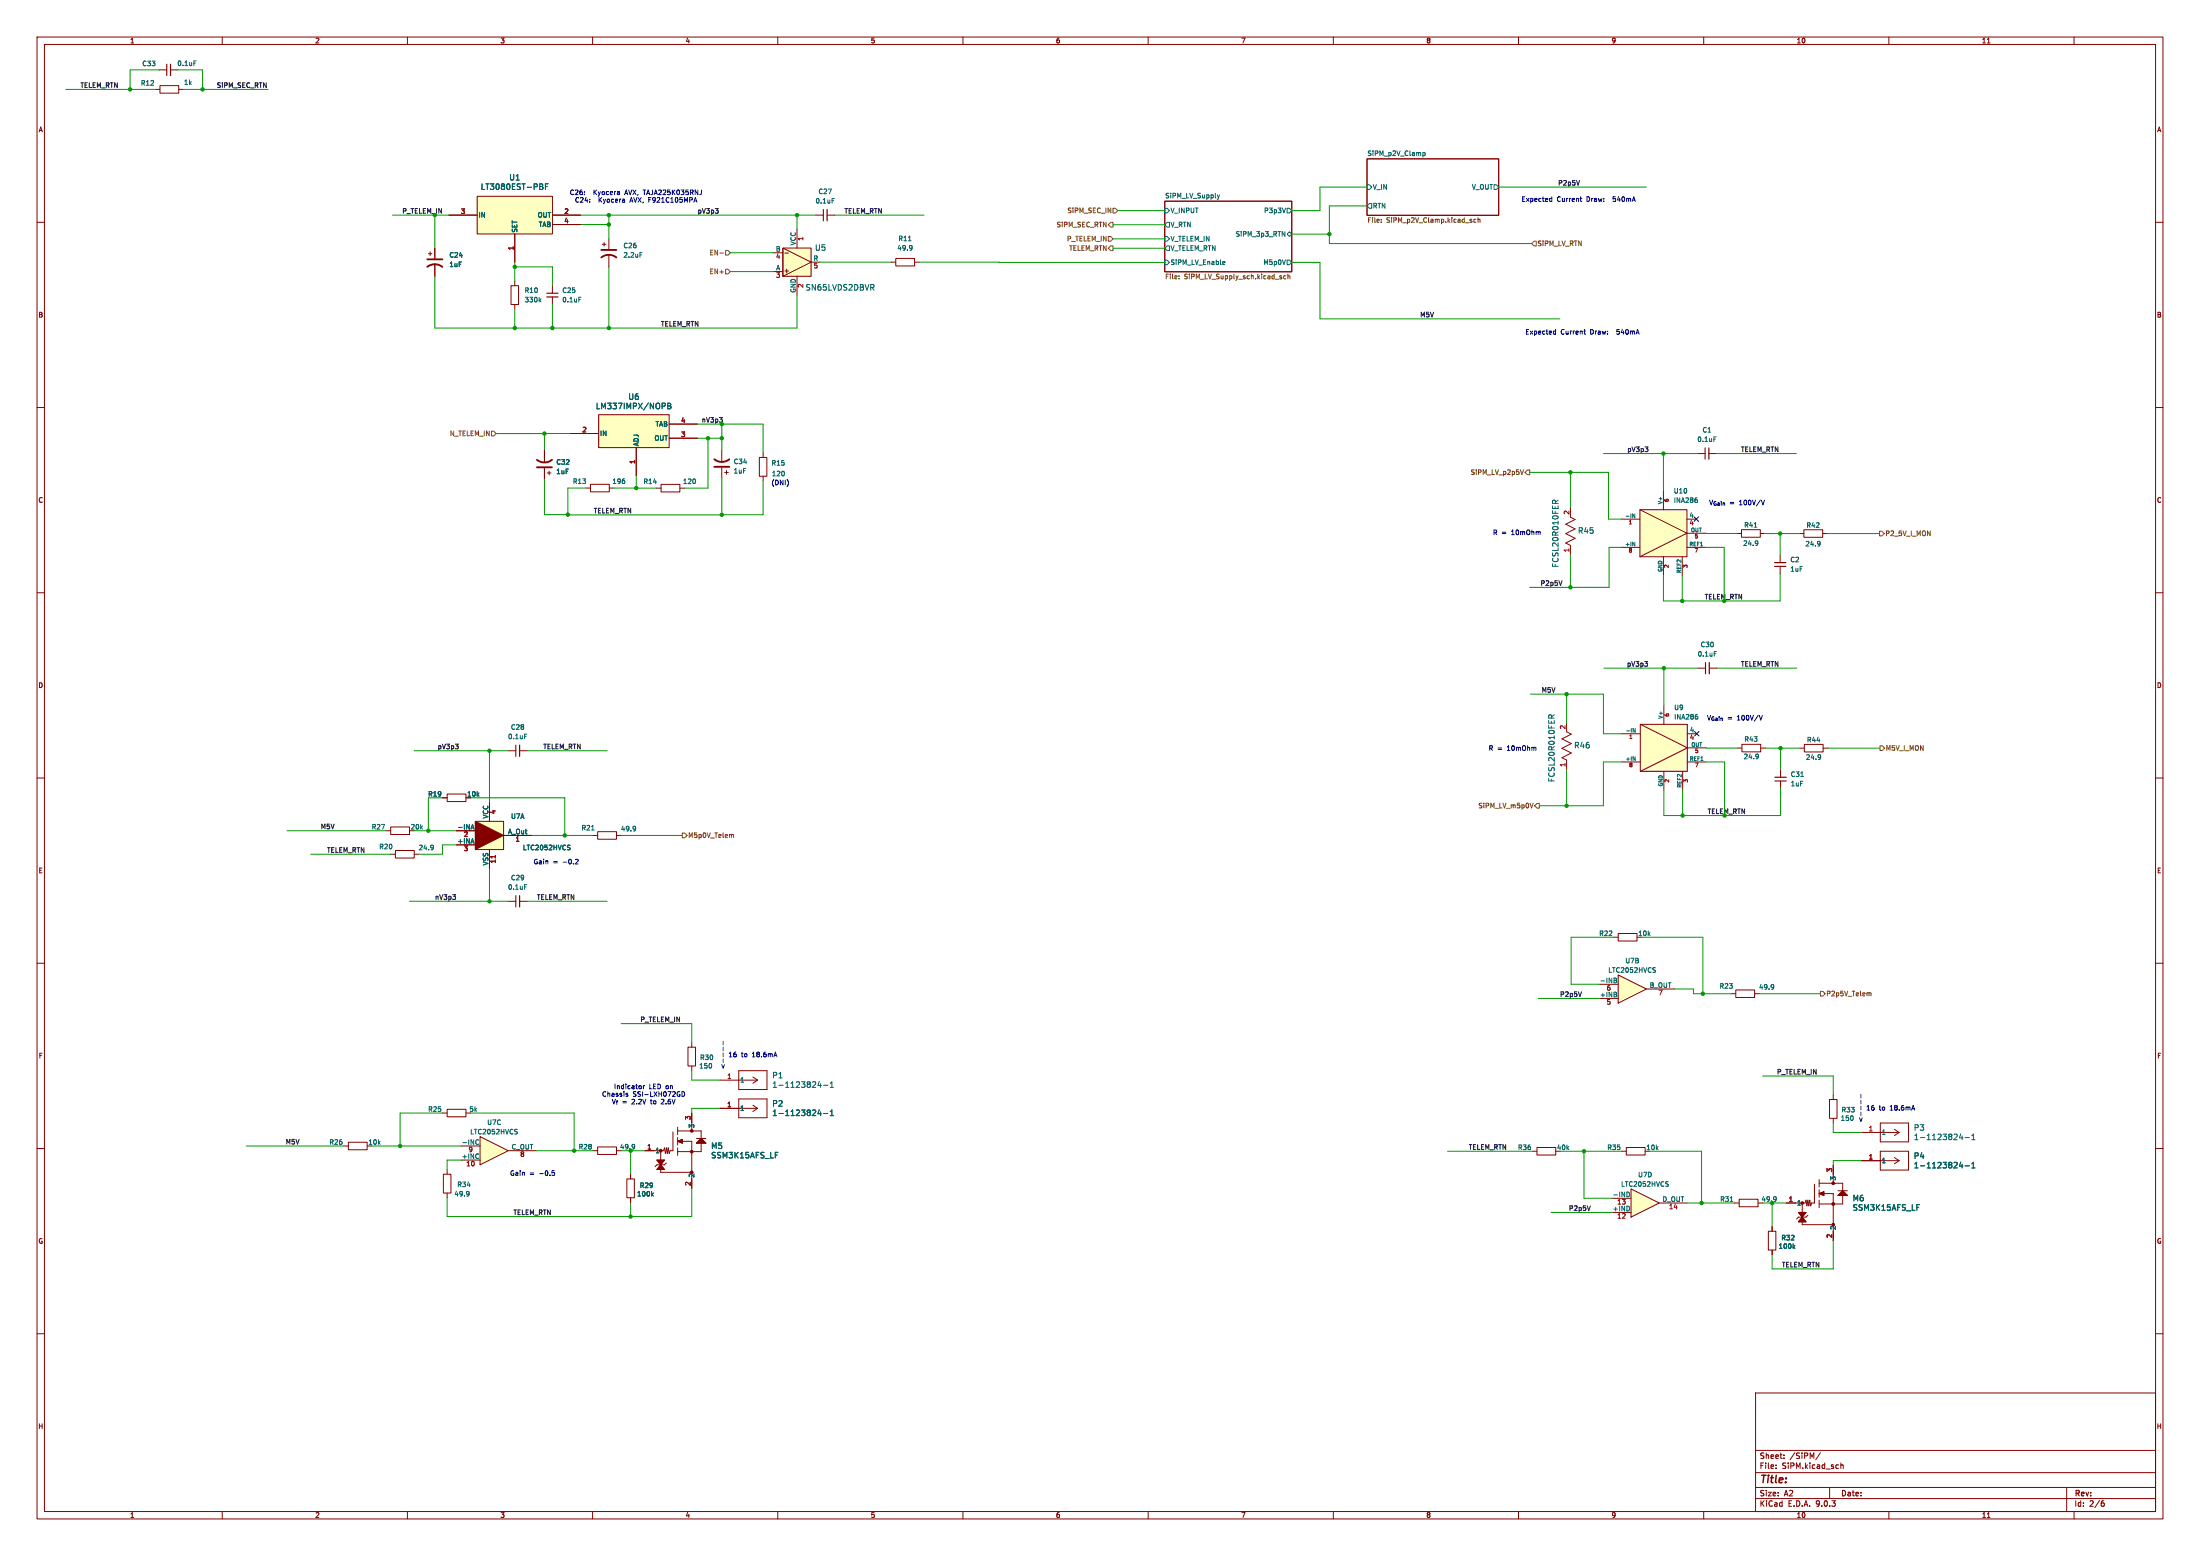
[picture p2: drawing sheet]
<svg xmlns="http://www.w3.org/2000/svg" width="594mm" height="420mm" viewBox="0 0 594 420" stroke-linecap="round" stroke-linejoin="round" font-family="sans-serif">
<g fill="none" stroke="#840000" stroke-width=".27">
<path d="M10 10h574v400h-574zM12 12h570v396h-570zM60 10v2M110 10v2M160 10v2M210 10v2M260 10v2M310 10v2M360 10v2M410 10v2M460 10v2M510 10v2"/>
<path d="M536.6 11.6h.7M560 10v2M314.5 54.3h34.3v19.1h-34.3zM369.1 42.9h35.6v15.2h-35.6zM10 60h2M582 60h2M10 110h2M582 110h2M10 160h2M582 160h2M10 210h2M582 210h2"/>
<path d="M10 260h2M582 260h2M10 310h2M582 310h2M10 360h2M474 376h108v32h-108zM582 360h2M474 397.5h108M474 391.5h108M479.5 396.2v.2M479.5 395.4v.2M481.7 393.5v.2"/>
<path d="M481.7 392.7v.2M491.5 392.1l-1.3 1.9M497 394.9v1.5M497 395.5l.6-.1 .1 1M60 408v2M110 408v2M160 408v2M210 408v2M260 408v2M310 408v2M360 408v2M410 408v2"/>
<path d="M460 408v2M474 404.5h108M474 401.5h108M494 401.5v3M510 408v2M536.6 409.6h.7M558 401.5v6.5M560 408v2M567.6 405.6l.6 .3-.1 .5-.5 .2M568 405.1h-.4"/>
</g>
<g fill="none" stroke="#006464" stroke-width=".27">
<path d="M314.5 56.2h.6l.7 .6-.7 .7h-.6zM328.7 52.6l.3 .8M329 53.4l-.2 .4M329.3 52.6l-.3 .8M347.1 56.2l-.4 1.2M347.5 56.2h.6l.7 .6-.7 .7h-.6zM369.1 49.9h.6l.7 .6-.7 .6h-.6zM369.1 55.6l.6-.7h.7v1.3h-.7zM384.2 41.2v1.2M384.2 41.2h.4l.2 .2-.1 .5h-.5M403.4 49.9h.6l.7 .6-.7 .6h-.6zM314.5 63.8h.6l.7 .7-.7 .6h-.6z"/>
<path d="M314.5 70.2h.6l.7 .6-.7 .7h-.6zM315.1 60h.7v1.3h-.7l-.6-.6zM315.1 66.4h.7v1.2h-.7l-.6-.6zM330.3 70.6h.4v.3l-.6 .1M330.7 71.4h-.4M346.2 62.5l.7 1.3v-1.3M347.5 63.2l.6-.6 .7 .6-.7 .6zM347.5 70.2h.6l.7 .6-.7 .7h-.6z"/>
</g>
<path d="M372.9 59.9v.1M372.9 59.2v.2M398.5 59.2h-.3l-.3 .2 .1 .6h.5M399.1 59.3l.5-.1v.8M399.1 58.8v1.2M318.3 75.1v.2M318.3 74.5v.1M346 74.9v.3M347.2 74.5l-.4-.1-.2 .3 .1 .5h.5M347.7 74.5h.5l.1 .8M347.7 74v1.3" fill="none" stroke="#725600" stroke-width=".27"/>
<path d="M442.9 195.5h12.7v12.7h-12.7z" fill="#ffffc2"/>
<path d="M437.8 198h5.1M442.9 195.5h12.7v12.7h-12.7zM442.9 195.5l12.7 6.4-12.7 6.3M449.2 190.4v5.1M455.6 198h2.5M437.8 205.7h5.1M449.2 208.2v5.1M454.3 208.2v5.1M455.6 205.7h5.1M455.6 201.9h5.1" fill="none" stroke="#840000" stroke-width=".27"/>
<path d="M440.9 196.6l.6 1.1v-1.1M458.3 193.4v.6M440.9 204.3l.6 1v-1" fill="none" stroke="#006464" stroke-width=".27"/>
<path d="M128.4 221.7h7.6v7.6h-7.6z" fill="#ffffc2"/>
<g fill="none" stroke="#840000" stroke-width=".27">
<path d="M424 137v2.6l1.3 .6-2.6 1.3 2.6 1.3-2.6 1.2 2.6 1.3-2.6 1.3 1.3 .6v2.5M132.2 216.6v5.1M123.3 224.2h5.1M123.3 228h5.1M128.4 221.7h7.6v7.6h-7.6zM132.2 229.3v5.1M136 225.5h7.6M194.4 291.5h10.2M194.4 299.2h10.2M199.5 289h7.6v5.1h-7.6zM199.5 296.6h7.6v5.1h-7.6zM203.3 290.7l1.3 .8"/>
<path d="M203.3 298.3l1.3 .9M204.6 291.5l-1.3 .9M204.6 299.2l-1.3 .8M413.7 310.7h1.3M415 309.7h5.1v2.1h-5.1z"/>
</g>
<path d="M128.4 221.7l7.6 3.8-7.6 3.8z" fill="#840000" stroke="#840000" stroke-width=".27"/>
<g fill="none" stroke="#006464" stroke-width=".27">
<path d="M419.2 135.9v-.6l.3-.3 .4 .1 .1 .8M420.7 135l-.7 .5M127.1 223.8l.5-1.3 .4 1.3M127.3 223.4h.6M153.7 228.8l.2 .2-.2 .4M153.7 228.1l.2 .1M221.2 291.9l-.4 1.1h1M221.2 299.5l-.4 1.1h1M221.6 292.5v1M222.4 292.9h1.1M224.2 293.5h.8M224.2 292.4l.4-.4v1.5"/>
<path d="M221.6 300.1v1M222.4 300.5h1.1M224.2 300l.4-.4v1.5M224.2 301.1h.8"/>
</g>
<path d="M133.7 230.9v.7" fill="none" stroke="#a90000" stroke-width=".27"/>
<path d="M436.9 263.1l7.6 3.9-7.6 3.8z" fill="#ffffc2"/>
<g fill="none" stroke="#840000" stroke-width=".27">
<path d="M220.3 58.1h2M223.3 58.1h2.1M240.6 70.8h1.3M241.9 69.7h5v2.1h-5zM246.9 70.8h1.3M158.2 131.7h1.2M159.4 130.7h5.1v2.1h-5.1zM164.5 131.7h1.3M480.6 149.8v2.1M480.6 152.9v2M431.8 265.7h5.1M431.8 269.5h5.1"/>
<path d="M436.9 263.1l7.6 3.9-7.6 3.8zM444.5 267h7.7"/>
</g>
<path d="M224.7 53.6h.6M245.3 65h.7M246.2 66.3l.1 .7-.2 .4M246.3 66.8l-.1 .2M435.8 264l.6 .1 .1 .3-.3 .2M435.8 264.6h.4M436.2 264.6l.3 .2v.3l-.7 .2M436.4 268.5v.5M436.4 267.9v.4M446.7 261.8l.3 .3-.3 .4M446.8 261.2h.2" fill="none" stroke="#006464" stroke-width=".27"/>
<path d="M222.3 56.5v3.1M479.1 152.9h3.1" fill="none" stroke="#840000" stroke-width=".3"/>
<path d="M223.3 56.5v3.1M479.1 151.9h3.1" fill="none" stroke="#840000" stroke-width=".33"/>
<path d="M211.4 67h7.6v7.6h-7.6z" fill="#ffffc2"/>
<g fill="none" stroke="#840000" stroke-width=".27">
<path d="M208.8 68.2h2.6M208.8 73.3h2.6M211.4 67l7.6 3.8-7.6 3.8zM211.4 67h7.6v7.6h-7.6zM211.9 68.3h1M215.2 61.9v5.1M215.2 74.6v5.1M219 70.8h2.5M147 121.6v3.3M147 126.4v2.8M147.8 127.7h1M148.3 127.2v1"/>
<path d="M177.2 131.8h1.3M178.5 130.7h5.1v2.1h-5.1zM183.6 131.8h1.2M485.8 144h1.3M487.1 143h5v2h-5zM492.1 144h1.3M423 195v2.5l1.3 .7-2.6 1.2 2.6 1.3-2.6 1.3 2.6 1.2-2.6 1.3 1.3 .7v2.5M435.6 253h1.3M436.9 252h5.1v2h-5.1z"/>
</g>
<path d="M491.3 146.2l.1 .6-.1 .5M491.4 146.7l-.1 .1M418.1 193.8v-.6l.3-.3 .5 .2v.7M419.7 192.9l-.8 .6" fill="none" stroke="#006464" stroke-width=".27"/>
<path d="M145 124.1a3.3 3.3 0 0 0 4 0M145 126.1h4" fill="none" stroke="#840000" stroke-width=".51"/>
<path d="M161.6 111.9h19.1v8.9h-19.1z" fill="#ffffc2"/>
<g fill="none" stroke="#840000" stroke-width=".27">
<path d="M154 117h7.6M161.6 111.9h19.1v8.9h-19.1zM180.7 114.5h7.6M180.7 118.3h7.6M171.8 120.8v7.6M194.9 121.4v3.3M194.9 126.2v2.8M195.6 127.5h1.1M196.2 127v1M205 123.5h2.1v5h-2.1zM206 122.2v1.3M206 128.5v1.3"/>
<path d="M468.9 144h1.3M470.2 143h5.1v2h-5.1zM475.3 144h1.3M119.5 215.3h1.2M120.7 214.3h5.1v2.1h-5.1zM469 201.9h1.3M470.3 200.9h5.1v2h-5.1zM475.4 201.9h1.3M480.8 207.8v2M480.8 210.8v2M485.9 201.9h1.3M487.2 200.9h5v2.1h-5z"/>
<path d="M492.2 201.9h1.3M105.5 230.6h1.3M106.8 229.6h5v2h-5zM111.8 230.6h1.3M137.2 243.3h2.1M140.3 243.3h2M467.4 268.2h1.3M468.7 267.2h5v2h-5zM473.7 268.2h1.3M437.8 310.7h1.3M439.1 309.7h5.1v2.1h-5.1zM489.9 319.6v5.1h-.8l-.2 .8-.3-1.5-.2 1.5-.3-1.5-.2 1.5-.3-1.5-.2 .7h-5.1"/>
<path d="M491.2 318.4v2M491.2 319.4h6.3v2M495 314.6v4.8M502.6 313.3h10.2M507.7 310.7h7.6v5.1h-7.6zM511.5 312.4l1.3 .9M512.8 313.3l-1.3 .8M468.3 324.7h1.3M469.6 323.7h5.1v2h-5.1zM474.7 324.7h1.2M485.6 327.3l2 2.5h-2l2-2.5zM486.6 324.7v2.6"/>
<path d="M486.6 329.8v.8h8.4M488.1 328l-.5 .5h-2l-.5 .5M491.2 321.2v2M491.2 324v2M491.2 322.2l1.2-.5v1zM492.4 322.2h2.6v12.7M496.3 321.4h2.5M496.3 322.7l1.2-1.3 1.3 1.3zM497.5 322.7v2.3h-6.3"/>
</g>
<g fill="none" stroke="#006464" stroke-width=".27">
<path d="M180.3 108.8h.5l.3 .3-.3 .4 .3 .2 .1 .4-.3 .2h-.6zM180.3 109.5h.5M473.6 142.3h.8M474.5 146l.1 .7-.2 .4M474.6 146.5l-.1 .2M474.6 203.6l.2 .7-.2 .4M474.8 204.1l-.2 .2M486.2 209.6h.7M491.5 203.8l.1 .6-.2 .5M491.6 204.3l-.1 .1M116.9 228.2l.1 .6-.2 .5M117 228.7l-.1 .1"/>
<path d="M141.6 238.8h.6M478.8 265.8l.1 .7-.2 .4M478.9 266.3l-.1 .2M529.4 313.7l-.4 1h1M529.8 314.2v1.1M530.6 314.7h1.1M532.4 315.3h.9M532.4 314.2l.4-.5v1.6M467.2 324.3h.7M479.5 323.1l.1 .6-.2 .5M479.6 323.6l-.1 .1M517.5 325.2h.8"/>
</g>
<path d="M479.2 210.8h3.1M139.3 241.8v3" fill="none" stroke="#840000" stroke-width=".3"/>
<path d="M479.2 209.8h3.1M140.3 241.8v3" fill="none" stroke="#840000" stroke-width=".33"/>
<g fill="none" stroke="#840000" stroke-width=".51">
<path d="M192.9 124a3.2 3.2 0 0 0 4 0M192.9 126h4"/>
<circle cx="495" cy="319.4" r=".25"/>
<circle cx="486.6" cy="324.7" r=".25"/>
<circle cx="495" cy="325" r=".25"/>
<circle cx="495" cy="330.6" r=".25"/>
</g>
<g fill="#840000" stroke="#840000" stroke-width=".27">
<path d="M485.6 327.3h2l-1 1.2 1 1.3h-2l1-1.3z"/>
<path d="M491.2 322.2l1.2-.5v1z"/>
<path d="M496.3 322.7l1.2-1.3 1.3 1.3z"/>
</g>
<path d="M440.4 320.9l7.6 3.8-7.6 3.8z" fill="#ffffc2"/>
<g fill="none" stroke="#840000" stroke-width=".27">
<path d="M458.5 180.3h2M461.5 180.3h2M494 296.8h2v5.1h-2zM495 295.5v1.3M495 301.9v1.2M502.6 305.7h10.2M507.7 303.1h7.6v5.1h-7.6zM511.5 304.8l1.3 .9M512.8 305.7l-1.3 .8M435.3 323.4h5.1M435.3 327.3h5.1M440.4 320.9l7.6 3.8-7.6 3.8z"/>
<path d="M448 324.7h7.6"/>
</g>
<path d="M462.8 175.8h.7M450.2 319.6l.2 .3-.2 .3M450.3 318.9l.1 .1M529.4 306l-.4 1.1h1M529.8 306.6v1M530.6 307.1h1.1M532.4 307.6h.9M532.4 306.5l.4-.4v1.5M439.3 321.8a.64 .64 0 0 1 .7 .6 .64 .64 0 0 1-.7 .6M439.9 325.9v.6" fill="none" stroke="#006464" stroke-width=".27"/>
<path d="M460.5 178.8v3.1" fill="none" stroke="#840000" stroke-width=".3"/>
<path d="M461.5 178.8v3.1" fill="none" stroke="#840000" stroke-width=".33"/>
<path d="M442.8 137.6h12.7v12.7h-12.7z" fill="#ffffc2"/>
<g fill="none" stroke="#840000" stroke-width=".27">
<path d="M138 77.1h2v5.1h-2zM139 75.8v1.3M149.2 77.1v2M162.6 65.9h1M163.1 65.4v1M164.4 64.4v2.8M164.4 68.7v3.3M139 82.2v1.3M149.2 80.2v2M442.8 137.6l12.7 6.3-12.7 6.4M442.8 137.6h12.7v12.7h-12.7zM449.1 132.5v5.1"/>
<path d="M458.4 122.4h2M461.4 122.4h2M437.7 140.1h5.1M437.7 147.7h5.1M449.1 150.3v5.1M454.2 150.3v5.1M455.5 140.1h2.5M455.5 147.7h5.1M455.5 143.9h5.1M104.2 224.2h1.3M105.5 223.2h5.1v2h-5.1zM160.1 225.5h1.3"/>
<path d="M161.4 224.5h5.1v2h-5.1zM166.5 225.5h1.2M120.7 299.4h5.1v2h-5.1zM185.8 282.6h2v5.1h-2zM186.8 281.4v1.2M186.8 287.7v1.3M92.8 309.3h1.3M94.1 308.3h5v2h-5zM119.5 300.4h1.2M125.8 300.4h1.3M169.2 318.2h2.1v5.1h-2.1zM170.3 316.9v1.3"/>
<path d="M177.4 313.1l2 2.6h-2l2-2.6zM178.4 310.6v2.5M178.4 315.7v.7h8.4M179.9 313.9l-.5 .5h-2l-.5 .5M181.7 305.5v5.1h-.8l-.2 .8-.3-1.6-.2 1.6-.3-1.6-.2 1.6-.3-1.6-.2 .8h-5.1M183 304.2v2.1M183 307v2.1M183 309.8v2.1M183 308l1.2-.5v1.1zM183 305.3h6.3v2M184.2 308h2.6v12.7M186.8 300.4v4.9"/>
<path d="M188 307.3h2.6M188 308.6l1.3-1.3 1.3 1.3zM189.3 308.6v2.2h-6.3M170.3 323.3v1.3M477.5 332.3h2v5.1h-2zM478.5 331.1v1.2M478.5 337.4v1.3"/>
</g>
<g fill="none" stroke="#006464" stroke-width=".27">
<path d="M172.8 68.2h.6M145.7 81l.4 .5M146.1 80.7l-.5 .4M156.3 80.2h.6M462.7 117.9h.6M440.8 138.7l.6 1v-1M458.2 134.9v.7M440.8 146.3l.6 1.1v-1.1M159.7 224h.7M171.5 223.1l.1 .7-.2 .4M171.6 223.6l-.1 .2M209.3 311h.8"/>
<path d="M176 322.4l.4 .5M176.4 322l-.5 .5M484.3 336.5l.3 .5M484.6 336.1l-.5 .5"/>
</g>
<path d="M147.6 79.1h3.1M460.4 120.9v3" fill="none" stroke="#840000" stroke-width=".3"/>
<path d="M147.6 80.2h3.1M461.4 120.9v3" fill="none" stroke="#840000" stroke-width=".33"/>
<g fill="none" stroke="#840000" stroke-width=".51">
<path d="M162.4 67.5h4M162.4 69.5a3.3 3.3 0 0 1 4 0"/>
<circle cx="178.4" cy="310.6" r=".25"/>
<circle cx="186.8" cy="316.4" r=".25"/>
<circle cx="186.8" cy="310.8" r=".25"/>
<circle cx="186.8" cy="305.3" r=".25"/>
</g>
<g fill="#840000" stroke="#840000" stroke-width=".27">
<path d="M177.4 313.1h2l-1 1.3 1 1.3h-2l1-1.3z"/>
<path d="M183 308l1.2-.5v1.1z"/>
<path d="M188 308.6l1.3-1.3 1.3 1.3z"/>
</g>
<path d="M129.6 306.8l7.6 3.8-7.6 3.8z" fill="#ffffc2"/>
<path d="M119.7 316.9h2v5.1h-2zM120.7 315.7v1.2M124.5 309.3h5.1M124.5 313.1h5.1M129.6 306.8l7.6 3.8-7.6 3.8zM137.2 310.6h7.7M160.1 310.6h1.3M161.4 309.6h5.1v2h-5.1zM166.5 310.6h1.2M120.7 322v1.3" fill="none" stroke="#840000" stroke-width=".27"/>
<path d="M128.7 308.8h.5M128.7 307.7l.5 .1M129.2 311.5v.1M129.2 308.8h.1M129.2 312.6v.1M139.4 305.5l.3 .2-.3 .4M139.5 304.8l.2 .1M171.3 308.9l.1 .7-.2 .4M171.4 309.4l-.1 .2M126.5 321.6l.2 .7-.2 .4M126.7 322.1l-.2 .2" fill="none" stroke="#006464" stroke-width=".27"/>
<path d="M128.8 53h20.4v10.1h-20.4z" fill="#ffffc2"/>
<g fill="none" stroke="#840000" stroke-width=".27">
<path d="M43 18.9h2M46 18.9h2.1M41.9 24.1h1.3M43.2 23.1h5.1v2h-5.1zM48.3 24.1h1.2M121.2 58.1h7.6M128.8 53h20.4v10.1h-20.4zM149.2 58.1h7.6M115.6 68.5h1M116.1 68v1M117.4 67v2.7M117.4 71.3v3.3"/>
<path d="M139 63.1v7.7M149.2 60.6h7.6M154 117h7.6M180.7 114.5h7.6M180.7 118.3h7.6M147 121.6v3.3M147 126.4v2.8M171.8 120.8v7.6M119.5 215.3h1.2M132.2 216.6v5.1M137.2 202.6h2.1M140.3 202.6h2"/>
<path d="M123.3 224.2h5.1M123.3 228h5.1M132.2 229.3v5.1M136 225.5h7.6M194.4 299.2h5.1M170.3 316.9v1.3M174.1 310.6h2.5M186.8 300.4v2.6M186.8 318.2v2.5M495 314.6v2.5M502.6 313.3h5.1M170.3 323.3v1.3"/>
<path d="M478.5 331.1v1.2M478.5 337.4v1.3M482.3 324.7h2.5M495 332.3v2.6"/>
</g>
<g fill="none" stroke="#006464" stroke-width=".27">
<path d="M52.3 16.4h.6M146.5 50.5v.5M147.3 50.3h.5M148 49.6h-.7v1.5M180.3 108.8h.5l.3 .3-.3 .4 .3 .2 .1 .4-.3 .2h-.6zM180.3 109.5h.5M141.6 198.1h.6M127.1 223.8l.5-1.3 .4 1.3M127.3 223.4h.6M153.7 228.8l.2 .2-.2 .4M153.7 228.1l.2 .1M221.2 299.5l-.4 1.1h1"/>
<path d="M209.3 311h.8M221.6 300.1v1M222.4 300.5h1.1M224.2 301.1h.8M224.2 300l.4-.4v1.5M529.4 313.7l-.4 1h1M529.8 314.2v1.1M530.6 314.7h1.1M532.4 315.3h.9M532.4 314.2l.4-.5v1.6M176 322.4l.4 .5M176.4 322l-.5 .5"/>
<path d="M484.3 336.5l.3 .5M484.6 336.1l-.5 .5M517.5 325.2h.8"/>
</g>
<path d="M115.4 70h4M115.4 72a3.3 3.3 0 0 1 4 0" fill="none" stroke="#840000" stroke-width=".51"/>
<path d="M45 17.3v3.1M139.3 201.1v3.1" fill="none" stroke="#840000" stroke-width=".3"/>
<path d="M46 17.3v3.1M140.3 201.1v3.1" fill="none" stroke="#840000" stroke-width=".33"/>
<g fill="none" stroke="#725600" stroke-width=".27">
<path d="M300.5 56.2h.7l.6 .6-.6 .7h-.7zM194.4 68.3h.9M195.9 72.7h.6l.7 .6-.7 .6h-.6zM195.9 67.6h.6l.7 .6-.7 .7h-.6zM299.2 67l.7-.6h.6v1.2h-.6zM299.2 60.7l.7-.7h.6v1.3h-.6zM299.2 63.8h.7l.6 .7-.6 .6h-.7zM414.2 65.1h.6v1.3h-.6l-.7-.7zM132.7 116.4h.6l.7 .6-.7 .7h-.6zM411.4 126.8l-.5 1.3M412.4 126.9h.6v1.2h-.6l-.6-.6zM507.5 143.4h.6l.7 .6-.7 .6h-.6z"/>
<path d="M414 216.8l-.5 1.3M415 216.9h.6v1.2h-.6l-.6-.6zM507.6 201.3h.6l.7 .6-.7 .7h-.6zM184.2 224.9h.7l.6 .6-.6 .6h-.7zM197.6 225.3h.4l.1 .8M491.5 267.6h.7l.6 .6-.6 .7h-.7zM504.7 268h.4l.1 .8"/>
</g>
<path d="M426.5 48.7l-.4 1.3M421.8 156.7l-.5 1.3M427 267.7l-.4 1.3M429.4 325.5l-.4 1.2" fill="none" stroke="#0f0f0f" stroke-width=".27"/>
<g fill="none" stroke="#009600" stroke-width=".27">
<path d="M43 18.9h-7.9v5.2M48.1 18.9h6.6v5.2M17.8 24.1h24.1M49.5 24.1h22.9M106 58.1h15.2M117.4 58.1v8.9M156.8 58.1h63.5M164.4 58.1v6.3M215.2 58.1v3.8M225.4 58.1h24.1M301.8 56.8h12.7M369.1 50.5h-12.7v6.3h-7.6"/>
<path d="M369.1 55.6h-10.2v10.1h54.6M404.7 50.5h39.8M117.4 74.6v13.9h97.8v-8.8M139 72h10.2v5.1M139 70.8v5M156.8 60.6h7.6M164.4 72v16.5M197.2 68.2h11.6M197.2 73.3h11.6M221.5 70.8h19.1M248.2 70.8h66.3M300.5 64.5h14"/>
<path d="M300.5 67h14M300.5 60.7h14M348.8 70.8h7.6v15.3h64.8M348.8 63.2h10.1M139 83.5v5M149.2 82.2v6.3M134 117h13M154 117h-7v4.6M188.3 114.5h17.7v7.7M188.3 118.3h6.6M191.2 118.3v13.5h-6.4M194.9 114.5v6.9"/>
<path d="M147 129.2v9.7h6.3M165.8 131.7l11.4 .1M171.8 128.4v3.4M194.9 129v10h-41.6v-7.3h4.9M206 129.8v9.1h-11.1M413 127.5h21.3v12.6h3.4M424 127.5v9.5M433 122.4h25.4M449.1 122.4v10.1M463.4 122.4h21.6M424 149.7v8.8M437.7 147.7h-3.2v10.8h-21.5"/>
<path d="M454.2 155.4v6.8M460.6 143.9l8.3 .1M460.6 147.7h4.9v14.5M476.6 144h9.2M480.6 154.9v7.3h-31.5v-6.8M480.6 144v5.8M493.4 144h14.1M413.2 187.4h19.7v10.6h4.9M423 187.4v7.6M433.1 180.3h25.4M449.2 180.3v10.1M463.5 180.3h21.6"/>
<path d="M111.8 202.6h25.4M119.5 215.3h-3.8v8.9M127.1 215.3h25.4v10.2M132.2 202.6v14M142.3 202.6h21.6M423 207.7v9.8M437.8 205.7h-4.9v11.8h-17.3M454.3 213.3v6.8M460.7 205.7h4.9v14.4M460.7 201.9h8.3M476.7 201.9h9.2M480.8 212.8v7.3h-31.6v-6.8"/>
<path d="M480.8 201.9v5.9M493.5 201.9h14.1M77.5 224.2h26.7M83.9 230.6h21.6M111.8 224.2h11.5M123.3 228h-3.8v2.6h-6.4M132.2 234.4v8.9M143.6 225.5h16.5M167.7 225.5h16.5M110.6 243.3h26.6M142.3 243.3h21.6M435.6 253h-11.4v12.7h7.6"/>
<path d="M443.3 253h16.5v15.2M167.7 276.3h19.1v5.1M415.3 269.5h16.5M452.2 267h5v1.2h10.2M475 268.2h16.5M186.8 289v2.5h7.6M194.4 299.2h-7.6v1.2M475.9 290.4h19.1v5.1M66.5 309.3h26.3M100.4 309.3h24.1M119.5 300.4h-11.5v8.9M124.5 313.1h-3.8v2.6"/>
<path d="M127.1 300.4h27.9v10.2M144.9 310.6h15.2M174.1 310.6h-3.8v6.3M390.8 310.7h22.9M421.3 310.7h16.5M427.7 310.7v12.7h7.6M445.5 310.7h13.9v14M495 303.1v2.6h7.6M502.6 313.3h-7.6v1.3M170.3 324.6v3.8M186.8 320.7v7.7h-66.1v-5.1M418.8 327.3h16.5"/>
<path d="M455.6 324.7h12.7M482.3 324.7h-3.8v6.4M495 334.9v7.6h-16.5v-3.8"/>
</g>
<path d="M457.4 139.5l1.2 1.2M458.6 139.5l-1.2 1.2M457.5 197.4l1.2 1.3M458.7 197.4l-1.2 1.3" fill="none" stroke="#000084" stroke-width=".27"/>
<g fill="none" stroke="#0000c2" stroke-width=".27">
<path d="M418.5 54.3h.5M418.5 53.6h.5M419 53.1v1.3M426.6 53.5h.5M426.8 54.2l.3 .2M419.5 90.1h.5M419.5 89.4h.5M420 88.9v1.3M427.6 89.4h.5M427.8 90l.3 .2M476.4 135l-.4 1.3M475.8 193.1l-.4 1.3"/>
<path d="M155.5 231.9l.5 .1 .1 .3-.8 .9h.8M169.2 295.5l.4 .2M169.2 295.1h.3M169.6 295.8l-.5 .1M169.6 295.7v.1M173 293.1v.7M173.7 293v.9M174.1 293l-.4 .3M184.1 294.7a.64 .64 0 0 1 .8 .6 .64 .64 0 0 1-.8 .6zM195.2 281.1v.9M195.2 282.6v1M195.2 284.2v1"/>
<path d="M502.4 295.4v1M502.4 297v1M502.4 298.6v.9M149.1 316h.6M149.2 316.5l.5 .2v.4l-.5 .2"/>
</g>
<path d="M133.7 230.9v.7" fill="none" stroke="#a90000" stroke-width=".27"/>
<g fill="#009600" stroke="#009600" stroke-width=".27">
<circle cx="194.9" cy="114.5" r=".46"/>
<circle cx="194.9" cy="118.3" r=".46"/>
<circle cx="191.2" cy="118.3" r=".46"/>
<circle cx="215.2" cy="58.1" r=".46"/>
<circle cx="358.9" cy="63.2" r=".46"/>
<circle cx="449.2" cy="180.3" r=".46"/>
<circle cx="480.8" cy="201.9" r=".46"/>
<circle cx="459.8" cy="268.2" r=".46"/>
<circle cx="454.3" cy="220.1" r=".46"/>
<circle cx="427.7" cy="310.7" r=".46"/>
<circle cx="454.2" cy="162.2" r=".46"/>
<circle cx="480.6" cy="144" r=".46"/>
<circle cx="449.1" cy="122.4" r=".46"/>
<circle cx="424" cy="127.5" r=".46"/>
<circle cx="423" cy="187.4" r=".46"/>
<circle cx="423" cy="217.5" r=".46"/>
<circle cx="424" cy="158.5" r=".46"/>
<circle cx="459.4" cy="324.7" r=".46"/>
<circle cx="132.2" cy="243.3" r=".46"/>
<circle cx="115.7" cy="224.2" r=".46"/>
<circle cx="147" cy="117" r=".46"/>
<circle cx="170.3" cy="328.4" r=".46"/>
<circle cx="108" cy="309.3" r=".46"/>
<circle cx="155" cy="310.6" r=".46"/>
<circle cx="164.4" cy="58.1" r=".46"/>
<circle cx="164.4" cy="60.6" r=".46"/>
<circle cx="139" cy="72" r=".46"/>
<circle cx="35.1" cy="24.1" r=".46"/>
<circle cx="149.2" cy="88.5" r=".46"/>
<circle cx="54.7" cy="24.1" r=".46"/>
<circle cx="139" cy="88.5" r=".46"/>
<circle cx="164.4" cy="88.5" r=".46"/>
<circle cx="153.3" cy="138.9" r=".46"/>
<circle cx="171.8" cy="131.7" r=".46"/>
<circle cx="194.9" cy="138.9" r=".46"/>
<circle cx="132.2" cy="202.6" r=".46"/>
<circle cx="152.5" cy="225.5" r=".46"/>
</g>
<text font-size="2.8" fill="#840000" x="475" y="400.9">Title:</text>
<g font-size="2.1" fill="#006464">
<text x="129.7" y="51.4">LT3080EST-PBF</text>
<text x="137.4" y="48.9">U1</text>
<text x="219.9" y="67.9">U5</text>
<text x="217.4" y="78.6">SN65LVDS2DBVR</text>
<text x="160.8" y="110.6">LM337IMPX/NOPB</text>
<text x="169.6" y="108.1">U6</text>
<text x="425.9" y="144.2">R45</text>
<text x="421" y="153.3" transform="rotate(-90 421 153.3)">FCSL20R010FER</text>
<text x="424.9" y="202.2">R46</text>
<text x="420" y="211.2" transform="rotate(-90 420 211.2)">FCSL20R010FER</text>
<text x="208.4" y="291.3">P1</text>
<text x="208.4" y="293.8">1-1123824-1</text>
<text x="208.4" y="298.9">P2</text>
<text x="208.4" y="301.4">1-1123824-1</text>
<text x="516.6" y="305.4">P3</text>
<text x="191.9" y="310.3">M5</text>
<text x="516.6" y="307.9">1-1123824-1</text>
<text x="191.9" y="312.8">SSM3K15AFS_LF</text>
<text x="516.6" y="313">P4</text>
<text x="516.6" y="315.5">1-1123824-1</text>
<text x="500.1" y="324.4">M6</text>
<text x="500.1" y="327">SSM3K15AFS_LF</text>
</g>
<g font-size="2.1" fill="#840000">
<text x="475" y="394">Sheet:</text>
<text x="483.2" y="394">/SiPM/</text>
<text x="475" y="396.7">File:</text>
<text x="481.1" y="396.7">SiPM.kicad_sch</text>
<text x="475" y="406.9">KiCad</text>
<text x="475" y="404.1">Size:</text>
<text x="481.7" y="404.1">A2</text>
<text x="482.7" y="406.9">E.D.A.</text>
<text x="490.3" y="406.9">9.0.3</text>
<text x="497" y="404.1">Date:</text>
<text x="560" y="404.3">Rev:</text>
<text x="560" y="406.9">Id:</text>
<text x="564.1" y="406.9">2/6</text>
</g>
<g font-size="1.8" fill="#840000">
<text x="35" y="11.9">1</text>
<text x="85" y="11.9">2</text>
<text x="135" y="11.9">3</text>
<text x="185" y="11.9">4</text>
<text x="235" y="11.9">5</text>
<text x="285" y="11.9">6</text>
<text x="335" y="11.9">7</text>
<text x="385" y="11.9">8</text>
<text x="435" y="11.9">9</text>
<text x="485" y="11.9">10</text>
<text x="535" y="11.9">11</text>
<text x="10.3" y="35.9">A</text>
<text x="582.3" y="35.9">A</text>
<text x="211.5" y="73.9">+</text>
<text x="10.3" y="85.9">B</text>
<text x="582.3" y="85.9">B</text>
<text x="10.3" y="135.9">C</text>
<text x="582.3" y="135.9">C</text>
<text x="10.3" y="185.9">D</text>
<text x="582.3" y="185.9">D</text>
<text x="126" y="215.2">10k</text>
<text x="10.3" y="235.9">E</text>
<text x="582.3" y="235.9">E</text>
<text x="10.3" y="285.9">F</text>
<text x="582.3" y="285.9">F</text>
<text x="10.3" y="335.9">G</text>
<text x="582.3" y="335.9">G</text>
<text x="10.2" y="385.9">H</text>
<text x="582.2" y="385.9">H</text>
<text x="35" y="409.9">1</text>
<text x="85" y="409.9">2</text>
<text x="135" y="409.9">3</text>
<text x="185" y="409.9">4</text>
<text x="235" y="409.9">5</text>
<text x="285" y="409.9">6</text>
<text x="335" y="409.9">7</text>
<text x="385" y="409.9">8</text>
<text x="435" y="409.9">9</text>
<text x="485" y="409.9">10</text>
<text x="535" y="409.9">11</text>
</g>
<g font-size="1.8" fill="#006464">
<text x="47.8" y="18">0.1uF</text>
<text x="37.9" y="23.3">R12</text>
<text x="38.3" y="18">C33</text>
<text x="49.5" y="23.1">1k</text>
<text x="369.1" y="42.2">SiPM_p2V_Clamp</text>
<text x="220.9" y="52.6">C27</text>
<text x="314.5" y="53.6">SiPM_LV_Supply</text>
<text x="370.6" y="51.4">V_IN</text>
<text x="397.3" y="51.4">V_OUT</text>
<text x="129.1" y="58.9">IN</text>
<text x="145.1" y="58.9">OUT</text>
<text x="220.1" y="55.1">0.1uF</text>
<text x="315.9" y="57.7">V_INPUT</text>
<text x="341.2" y="57.7">P3p3V</text>
<text x="370.6" y="56.4">RTN</text>
<text x="139.9" y="62.9" transform="rotate(-90 139.9 62.9)">SET</text>
<text x="145.4" y="61.5">TAB</text>
<text x="242.5" y="65.3">R11</text>
<text x="315.9" y="61.5">V_RTN</text>
<text x="315.9" y="65.3">V_TELEM_IN</text>
<text x="333.5" y="64.1">SiPM_3p3_RTN</text>
<text x="121.2" y="69.7">C24</text>
<text x="168.2" y="67.2">C26</text>
<text x="168.2" y="69.7">2.2uF</text>
<text x="209.4" y="68">B</text>
<text x="214.9" y="66.3" transform="rotate(-90 214.9 66.3)">VCC</text>
<text x="219.5" y="70.5">R</text>
<text x="242.2" y="67.8">49.9</text>
<text x="315.9" y="67.9">V_TELEM_RTN</text>
<text x="315.9" y="71.7">SiPM_LV_Enable</text>
<text x="341" y="71.7">M5p0V</text>
<text x="121.2" y="72.3">1uF</text>
<text x="209.5" y="73.1">A</text>
<text x="217.2" y="77.8" transform="rotate(-90 217.2 77.8)">2</text>
<text x="141.5" y="79.2">R10</text>
<text x="141.5" y="81.8">330k</text>
<text x="151.7" y="79.3">C25</text>
<text x="151.7" y="81.8">0.1uF</text>
<text x="214.9" y="79.2" transform="rotate(-90 214.9 79.2)">GND</text>
<text x="161.9" y="117.9">IN</text>
<text x="176.6" y="119.1">OUT</text>
<text x="176.9" y="115.3">TAB</text>
<text x="458.2" y="119.5">0.1uF</text>
<text x="459.6" y="116.9">C1</text>
<text x="150.1" y="125.6">C32</text>
<text x="172.7" y="120.6" transform="rotate(-90 172.7 120.6)">ADJ</text>
<text x="198" y="125.5">C34</text>
<text x="208.2" y="125.9">R15</text>
<text x="150.1" y="128.1">1uF</text>
<text x="154.6" y="130.8">R13</text>
<text x="165.2" y="130.8">196</text>
<text x="173.6" y="130.8">R14</text>
<text x="184.3" y="130.8">120</text>
<text x="198" y="128">1uF</text>
<text x="208.3" y="128.7">120</text>
<text x="451.8" y="133.4">U10</text>
<text x="451.8" y="135.9">INA286</text>
<text x="456" y="139.9">4</text>
<text x="470.8" y="142.6">R41</text>
<text x="487.6" y="142.7">R42</text>
<text x="470.5" y="147.5">24.9</text>
<text x="487.3" y="147.7">24.9</text>
<text x="483.3" y="152">C2</text>
<text x="483.3" y="154.5">1uF</text>
<text x="458.3" y="177.4">0.1uF</text>
<text x="459.1" y="174.9">C30</text>
<text x="451.9" y="191.9">U9</text>
<text x="137.8" y="197.2">C28</text>
<text x="451.9" y="194.4">INA286</text>
<text x="456.2" y="197.8">4</text>
<text x="137.1" y="199.7">0.1uF</text>
<text x="470.9" y="200.4">R43</text>
<text x="487.8" y="200.6">R44</text>
<text x="470.7" y="205.1">24.9</text>
<text x="483.4" y="209.9">C31</text>
<text x="487.5" y="205.3">24.9</text>
<text x="115.5" y="215.2">R19</text>
<text x="483.4" y="212.4">1uF</text>
<text x="131.9" y="221.1" transform="rotate(-90 131.9 221.1)">VCC</text>
<text x="137.9" y="221.2">U7A</text>
<text x="100.2" y="224.1">R27</text>
<text x="110.8" y="224.1">20k</text>
<text x="123.4" y="224">-INA</text>
<text x="123.4" y="227.8">+INA</text>
<text x="137" y="225.2">A_Out</text>
<text x="156.9" y="224.3">R21</text>
<text x="167.5" y="224.6">49.9</text>
<text x="102.3" y="229.4">R20</text>
<text x="112.9" y="229.7">24.9</text>
<text x="131.9" y="233.7" transform="rotate(-90 131.9 233.7)">VSS</text>
<text x="141.1" y="229.7">LTC2052HVCS</text>
<text x="137.8" y="237.8">C29</text>
<text x="137.1" y="240.3">0.1uF</text>
<text x="431.7" y="252.8">R22</text>
<text x="442.2" y="252.8">10k</text>
<text x="434.1" y="262.7">LTC2052HVCS</text>
<text x="438.7" y="260.2">U7B</text>
<text x="431.9" y="265.4">-INB</text>
<text x="431.9" y="269.2">+INB</text>
<text x="445.3" y="266.7">B_OUT</text>
<text x="464.2" y="267.1">R23</text>
<text x="474.8" y="267.3">49.9</text>
<text x="188.9" y="286.3">R30</text>
<text x="188.7" y="288.6">150</text>
<text x="199.7" y="292.4">1</text>
<text x="115.5" y="300.3">R25</text>
<text x="126.6" y="300.3">5k</text>
<text x="131.4" y="303.8">U7C</text>
<text x="187.6" y="304.6" transform="rotate(-90 187.6 304.6)">3</text>
<text x="199.7" y="300">1</text>
<text x="496.9" y="302.7">150</text>
<text x="497.1" y="300.4">R33</text>
<text x="88.8" y="309.2">R26</text>
<text x="99.3" y="309.2">10k</text>
<text x="124.6" y="309.1">-INC</text>
<text x="126.8" y="306.4">LTC2052HVCS</text>
<text x="138" y="310.3">C_OUT</text>
<text x="156.1" y="310.4">R28</text>
<text x="176.9" y="311.5">1</text>
<text x="409.7" y="310.6">R36</text>
<text x="420.3" y="310.6">40k</text>
<text x="433.9" y="310.6">R35</text>
<text x="444.4" y="310.6">10k</text>
<text x="507.9" y="306.5">1</text>
<text x="124.6" y="312.9">+INC</text>
<text x="187.6" y="318" transform="rotate(-90 187.6 318)">2</text>
<text x="442.2" y="318">U7D</text>
<text x="507.9" y="314.1">1</text>
<text x="122.6" y="323.1">49.9</text>
<text x="123.4" y="320.6">R34</text>
<text x="171.9" y="323.1">100k</text>
<text x="172.6" y="320.9">R29</text>
<text x="435.3" y="323.2">-IND</text>
<text x="437.6" y="320.5">LTC2052HVCS</text>
<text x="495.8" y="318.8" transform="rotate(-90 495.8 318.8)">3</text>
<text x="435.3" y="327">+IND</text>
<text x="448.8" y="324.5">D_OUT</text>
<text x="464.3" y="324.6">R31</text>
<text x="485.1" y="325.6">1</text>
<text x="480.8" y="335">R32</text>
<text x="495.8" y="332.1" transform="rotate(-90 495.8 332.1)">2</text>
<text x="480.1" y="337.3">100k</text>
</g>
<g font-size="1.8" fill="#0f0f0f">
<text x="21.6" y="23.8">TELEM_RTN</text>
<text x="58.4" y="23.8">SiPM_SEC_RTN</text>
<text x="420.6" y="50.1">P2p5V</text>
<text x="188.3" y="57.7">pV3p3</text>
<text x="227.9" y="57.7">TELEM_RTN</text>
<text x="178.4" y="88.2">TELEM_RTN</text>
<text x="383.3" y="85.7">M5V</text>
<text x="189.4" y="114.1">nV3p3</text>
<text x="439.3" y="122.1">pV3p3</text>
<text x="470" y="122.1">TELEM_RTN</text>
<text x="160.2" y="138.6">TELEM_RTN</text>
<text x="415.8" y="158.2">P2p5V</text>
<text x="439.2" y="180">pV3p3</text>
<text x="470" y="180">TELEM_RTN</text>
<text x="416.1" y="187">M5V</text>
<text x="118.1" y="202.3">pV3p3</text>
<text x="146.6" y="202.3">TELEM_RTN</text>
<text x="86.5" y="223.9">M5V</text>
<text x="88.2" y="230.2">TELEM_RTN</text>
<text x="117.3" y="242.9">nV3p3</text>
<text x="144.9" y="242.9">TELEM_RTN</text>
<text x="421.1" y="269.1">P2p5V</text>
<text x="172.8" y="275.9">P_TELEM_IN</text>
<text x="479.7" y="290.1">P_TELEM_IN</text>
<text x="77" y="309">M5V</text>
<text x="396.5" y="310.4">TELEM_RTN</text>
<text x="138.5" y="328">TELEM_RTN</text>
<text x="423.5" y="326.9">P2p5V</text>
<text x="481" y="342.1">TELEM_RTN</text>
</g>
<g font-size="1.8" fill="#0000c2">
<text x="153.7" y="52.8">C26:</text>
<text x="160.4" y="52.8">Kyocera</text>
<text x="169" y="52.8">AVX, TAJA225K035RNJ</text>
<text x="155.1" y="54.9">C24:</text>
<text x="161.8" y="54.9">Kyocera</text>
<text x="170.4" y="54.9">AVX, F921C105MPA</text>
<text x="410.7" y="54.7">Expected</text>
<text x="420.4" y="54.7">Current</text>
<text x="428.5" y="54.7">Draw:</text>
<text x="436" y="54.7">540mA</text>
<text x="411.7" y="90.5">Expected</text>
<text x="421.4" y="90.5">Current</text>
<text x="429.5" y="90.5">Draw:</text>
<text x="437" y="90.5">540mA</text>
<text x="208.2" y="131.1">(DNI)</text>
<text x="461.4" y="136.6">V_{Gain}</text>
<text x="467" y="136.6">=</text>
<text x="469.7" y="136.6">100V/V</text>
<text x="403" y="144.6">R =</text>
<text x="408.2" y="144.6">10mOhm</text>
<text x="460.8" y="194.6">V_{Gain}</text>
<text x="466.4" y="194.6">=</text>
<text x="469.1" y="194.6">100V/V</text>
<text x="401.8" y="202.8">R =</text>
<text x="407" y="202.8">10mOhm</text>
<text x="144" y="233.5">Gain</text>
<text x="149.3" y="233.5">=</text>
<text x="152" y="233.5">-0.2</text>
<text x="196.6" y="285.5">16</text>
<text x="200.1" y="285.5">to</text>
<text x="203.2" y="285.5">18.6mA</text>
<text x="196" y="288.7" transform="rotate(-90 196 288.7)">&lt;----</text>
<text x="162.4" y="296.2">Chassis</text>
<text x="165.1" y="298.3">V_{f}</text>
<text x="165.7" y="294.2">Indicator</text>
<text x="167.9" y="298.3">=</text>
<text x="170.7" y="298.3">2.2V</text>
<text x="170.9" y="296.2">SSI-LXH072GD</text>
<text x="175.2" y="294.2">LED on</text>
<text x="176" y="298.3">to</text>
<text x="179" y="298.3">2.6V</text>
<text x="503.8" y="299.9">16</text>
<text x="507.3" y="299.9">to</text>
<text x="510.4" y="299.9">18.6mA</text>
<text x="503.2" y="303.1" transform="rotate(-90 503.2 303.1)">&lt;----</text>
<text x="137.6" y="317.6">Gain</text>
<text x="142.9" y="317.6">=</text>
<text x="145.7" y="317.6">-0.5</text>
</g>
<g font-size="1.8" fill="#009600">
<text x="108.5" y="57.7">P_TELEM_IN</text>
<text x="460.2" y="161.9">TELEM_RTN</text>
<text x="461" y="219.8">TELEM_RTN</text>
<text x="167.3" y="310.4">49.9</text>
<text x="475.5" y="324.6">49.9</text>
</g>
<g font-size="1.8" fill="#a90000">
<text x="124.3" y="57.8">3</text>
<text x="152.3" y="57.8">2</text>
<text x="152.3" y="60.4">4</text>
<text x="217.2" y="65.1" transform="rotate(-90 217.2 65.1)">1</text>
<text x="138.7" y="67.7" transform="rotate(-90 138.7 67.7)">1</text>
<text x="209.4" y="70.2">4</text>
<text x="209.4" y="75.3">3</text>
<text x="219.6" y="72.7">5</text>
<text x="157.1" y="116.8">2</text>
<text x="183.8" y="114.2">4</text>
<text x="183.8" y="118">3</text>
<text x="171.5" y="125.3" transform="rotate(-90 171.5 125.3)">1</text>
<text x="423.8" y="139" transform="rotate(-90 423.8 139)">2</text>
<text x="456" y="142.1">4</text>
<text x="423.8" y="149.2" transform="rotate(-90 423.8 149.2)">1</text>
<text x="422.7" y="197" transform="rotate(-90 422.7 197)">2</text>
<text x="456.2" y="200">4</text>
<text x="422.7" y="207.1" transform="rotate(-90 422.7 207.1)">1</text>
<text x="134.1" y="219.9" transform="rotate(-90 134.1 219.9)">4</text>
<text x="125.1" y="226.2">2</text>
<text x="139.1" y="227.5">1</text>
<text x="125.1" y="230">3</text>
<text x="134.1" y="233.2" transform="rotate(-90 134.1 233.2)">11</text>
<text x="433.7" y="267.7">6</text>
<text x="447.6" y="268.9">7</text>
<text x="433.7" y="271.5">5</text>
<text x="196.2" y="291.3">1</text>
<text x="196.2" y="298.9">1</text>
<text x="186.5" y="302.4" transform="rotate(-90 186.5 302.4)">3</text>
<text x="504.4" y="305.4">1</text>
<text x="126.4" y="311.3">9</text>
<text x="174.6" y="310.3">1</text>
<text x="125.8" y="315.1">10</text>
<text x="140.3" y="312.6">8</text>
<text x="494.7" y="316.5" transform="rotate(-90 494.7 316.5)">3</text>
<text x="504.4" y="313">1</text>
<text x="186.5" y="320.2" transform="rotate(-90 186.5 320.2)">2</text>
<text x="436.5" y="325.4">13</text>
<text x="436.5" y="329.2">12</text>
<text x="450.5" y="326.7">14</text>
<text x="482.8" y="324.5">1</text>
<text x="494.7" y="334.3" transform="rotate(-90 494.7 334.3)">2</text>
</g>
<g font-size="1.8" fill="#725600">
<text x="288.1" y="57.7">SiPM_SEC_IN</text>
<text x="285.2" y="61.5">SiPM_SEC_RTN</text>
<text x="288" y="65.3">P_TELEM_IN</text>
<text x="369.1" y="60.4">File:</text>
<text x="374.3" y="60.4">SiPM_p2V_Clamp.kicad_sch</text>
<text x="191.5" y="69.1">EN-</text>
<text x="288.6" y="67.9">TELEM_RTN</text>
<text x="415" y="66.6">SiPM_LV_RTN</text>
<text x="191.5" y="74.2">EN+</text>
<text x="314.5" y="75.7">File:</text>
<text x="319.7" y="75.7">SiPM_LV_Supply_sch.kicad_sch</text>
<text x="121.3" y="117.9">N_TELEM_IN</text>
<text x="397" y="128.4">SiPM_LV_p2p5V</text>
<text x="508.9" y="144.9">P2_5V_I_MON</text>
<text x="509.1" y="202.8">M5V_I_MON</text>
<text x="399" y="218.4">SiPM_LV_m5p0V</text>
<text x="185.7" y="226.4">M5p0V_Telem</text>
<text x="493" y="269.1">P2p5V_Telem</text>
</g>
<g font-size="1.4" fill="#006464">
<text x="448.9" y="136.2" transform="rotate(-90 448.9 136.2)">V+</text>
<text x="438.7" y="139.9">-IN</text>
<text x="456.4" y="143.7">OUT</text>
<text x="438.7" y="147.5">+IN</text>
<text x="456" y="147.5">REF1</text>
<text x="448.9" y="154.5" transform="rotate(-90 448.9 154.5)">GND</text>
<text x="454" y="154.8" transform="rotate(-90 454 154.8)">REF2</text>
<text x="438.8" y="197.8">-IN</text>
<text x="449" y="194.2" transform="rotate(-90 449 194.2)">V+</text>
<text x="456.5" y="201.6">OUT</text>
<text x="438.8" y="205.4">+IN</text>
<text x="456.1" y="205.4">REF1</text>
<text x="449" y="212.4" transform="rotate(-90 449 212.4)">GND</text>
<text x="454.1" y="212.8" transform="rotate(-90 454.1 212.8)">REF2</text>
</g>
<g font-size="1.4" fill="#a90000">
<text x="450.9" y="135.6" transform="rotate(-90 450.9 135.6)">6</text>
<text x="439.6" y="141.8">1</text>
<text x="439.6" y="149.5">8</text>
<text x="457.4" y="145.7">5</text>
<text x="457.4" y="149.5">7</text>
<text x="450.9" y="153.4" transform="rotate(-90 450.9 153.4)">2</text>
<text x="455.9" y="153.4" transform="rotate(-90 455.9 153.4)">3</text>
<text x="451" y="193.6" transform="rotate(-90 451 193.6)">6</text>
<text x="439.7" y="199.8">1</text>
<text x="457.5" y="203.6">5</text>
<text x="439.7" y="207.4">8</text>
<text x="457.5" y="207.4">7</text>
<text x="451" y="211.4" transform="rotate(-90 451 211.4)">2</text>
<text x="456" y="211.4" transform="rotate(-90 456 211.4)">3</text>
</g>
</svg>
